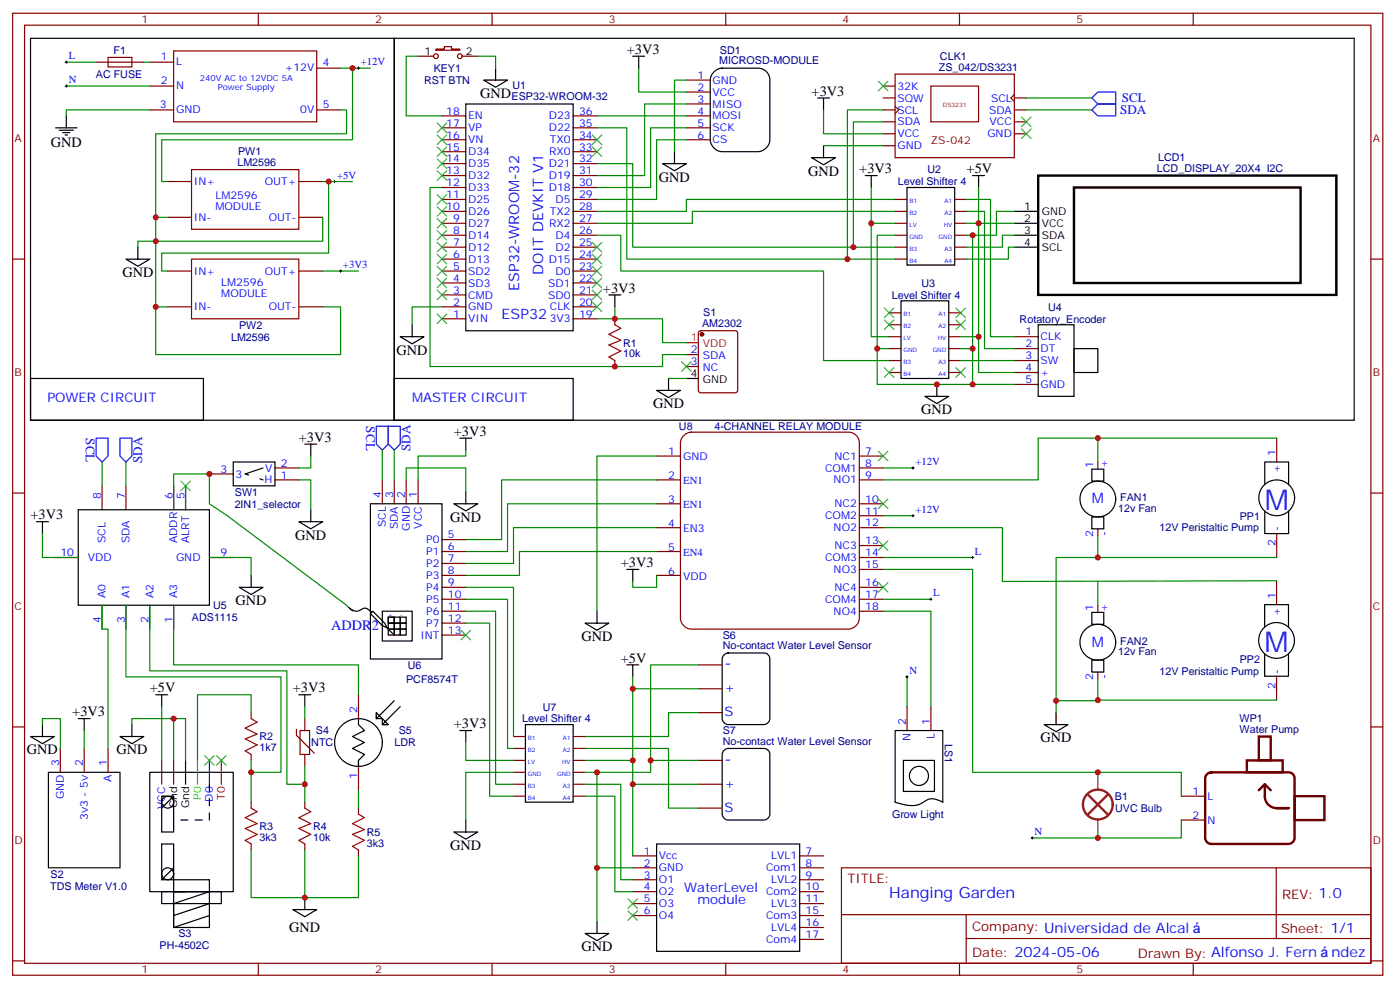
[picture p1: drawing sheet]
<svg xmlns="http://www.w3.org/2000/svg" width="414mm" height="292mm" viewBox="0 0 414 292" stroke-linecap="round" stroke-linejoin="round" font-family="sans-serif">
<g fill="none" stroke="#870000" stroke-width=".35">
<path d="M3.7 3.9h405.4v284.4h-405.4zM7.3 7.4h398.3v277.3h-398.3zM76.4 3.9v3.5M145.6 3.9v3.5M214.7 3.9v3.5M283.8 3.9v3.5M353 3.9v3.5M130.7 37.8h7.1M130.7 34.3h7.1M169.5 37.8h7.1M169.5 34.3h7.1M203.1 37.8h7"/>
<path d="M203.1 34.3h7M203.1 23.7h7M203.1 27.2h7M203.1 30.7h7M261.3 29h3.5M261.3 32.5h3.5M261.3 36h3.5M261.3 39.5h3.5M261.3 25.4h3.5M264.8 21.9h35.3v24.7h-35.3zM264.8 31.4l1.1 1.1-1.1 1M275.4 25.4h14.1v10.6h-14.1z"/>
<path d="M300.1 27.9l-1.1 1.1 1.1 1M300.1 29h3.5M300.1 32.5h3.5M300.1 36h3.5M300.1 39.5h3.5M49.6 53.7h7.1M56.7 50.1h31.7v17.7h-31.7zM88.4 53.7h7.1M130.7 58.9h7.1M130.7 55.4h7.1M130.7 51.9h7.1M130.7 48.4h7.1"/>
<path d="M130.7 44.8h7.1M130.7 41.3h7.1M169.5 58.9h7.1M169.5 55.4h7.1M169.5 51.9h7.1M169.5 48.4h7.1M169.5 44.8h7.1M169.5 41.3h7.1M203.1 41.3h7M261.3 43.1h3.5M264.8 58.9h3.5M282.4 58.9h3.6"/>
<path d="M3.7 76.6h3.6M49.6 64.2h7.1M56.7 76.6h31.7v17.6h-31.7zM88.4 64.2h7.1M130.7 76.6h7.1M130.7 73.1h7.1M130.7 69.5h7.1M130.7 66h7.1M130.7 62.5h7.1M169.5 76.6h7.1M169.5 73.1h7.1M169.5 69.5h7.1"/>
<path d="M169.5 66h7.1M169.5 62.5h7.1M264.8 76.6h3.5M264.8 73.1h3.5M264.8 69.5h3.5M264.8 66h3.5M264.8 62.5h3.5M282.4 76.6h3.6M282.4 73.1h3.6M282.4 69.5h3.6M282.4 66h3.6M282.4 62.5h3.6"/>
<path d="M405.6 76.6h3.5M49.6 90.7h7.1M49.6 80.1h7.1M88.4 90.7h7.1M88.4 80.1h7.1M130.7 94.2h7.1M130.7 90.7h7.1M130.7 87.2h7.1M130.7 83.6h7.1M130.7 80.1h7.1M169.5 94.2h7.1M169.5 90.7h7.1"/>
<path d="M169.5 87.2h7.1M169.5 83.6h7.1M169.5 80.1h7.1M206.8 98l.5-.2h10.2l.7 .4v17.2l-.4 .6-10.5 .1-.7-.5v-17.1zM263 99.5h3.6M263 92.5h3.6M263 96h3.6M280.7 99.5h3.5M280.7 92.5h3.5M280.7 96h3.5M300.1 99.5h7M203.1 104.8h3.5"/>
<path d="M203.1 108.3h3.5M263 106.6h3.6M263 103h3.6M263 110.1h3.6M280.7 106.6h3.5M280.7 103h3.5M280.7 110.1h3.5M300.1 106.6h7M300.1 103h7M300.1 110.1h7M300.1 113.6h7M3.7 145.7h3.6"/>
<path d="M30.2 143.6v7.1M37.3 143.6v7.1M51.4 143.6v7.1M54.9 143.6v7.1M405.6 145.7h3.5M16.1 164.8h7M30.2 178.9v7M37.3 178.9v7M44.3 178.9v7M51.4 178.9v7M61.9 164.8h7.1M3.7 214.9h3.6"/>
<path d="M405.6 214.9h3.5M248.9 256.5h156.7v28.2h-156.7zM377.5 256.5l.1 20.9M249 270.4h156.4M285.8 277.4h119.6M285.8 270.4v14.1M3.7 284h3.6M76.4 284.7v3.6M145.6 284.7v3.6M214.7 284.7v3.6M283.8 284.7v3.6M353 284.7v3.6"/>
<path d="M405.6 284h3.5"/>
</g>
<g fill="none" stroke="#000" stroke-width=".35">
<path d="M9 11.3h107.6v112.9h-107.6zM116.6 11.3h284v112.9h-284zM187.2 16.6h3.5M188.9 16.6v3.5M137.8 30.7h31.7v67.1h-31.7zM211.3 21.2a3.6 3.6 0 0 1 2.3-1.1h10.6a3.5 3.5 0 0 1 3.6 3.6v17.6a3.8 3.8 0 0 1-3.6 3.5h-10.6a3.8 3.8 0 0 1-3.5-3.5v-17.6a3.5 3.5 0 0 1 1.2-2.5zM196 48.4h7.1l-3.6 2.1zM199.5 44.8v3.6M268.3 55.4h14.1v23h-14.1zM300.1 62.5h7M300.1 66h7M300.1 69.5h7"/>
<path d="M300.1 73.1h7M266.6 88.9h14.1v23h-14.1zM307.1 96h10.6v21.2h-10.6zM116.6 111.9h52.9v12.3h-52.9zM203.1 111.9h3.5M317.7 103h7.1v7.1h-7.1zM23.1 150.7h38.8v28.2h-38.8z"/>
</g>
<circle cx="207.6" cy="98.8" r=".53" fill="#870000" stroke="#870000" stroke-width=".35"/>
<path d="M203.1 101.3h3.5" fill="none" stroke="#f00" stroke-width=".35"/>
<path d="M307.1 51.9h88.2v35.3h-88.2zM317.7 55.4h67v28.2h-67z" fill="none" stroke="#000" stroke-width=".71"/>
<path d="M176.6 34.3h26.5M188.9 20.1v7.1h14.2M203.1 30.7h-12.4v21.2h-14.1M203.1 37.8h-10.6v17.6h-15.9M203.1 23.7h-3.6v21.1M203.1 41.3h-8.9v17.6h-17.6" fill="none" stroke="#008700" stroke-width=".35"/>
<g fill="none" stroke="#8c2424" stroke-width=".71">
<path d="M321.9 235l5.7 5.6M327.6 235l-5.7 5.6"/>
<circle cx="324.8" cy="237.8" r="4.4"/>
</g>
<path d="M324.8 230v3.6M324.8 242v3.6" fill="none" stroke="#8c2424" stroke-width=".35"/>
<path d="M202.1 128.9a3.4 3.4 0 0 1 2.4-1.2h46.5a3.2 3.2 0 0 1 3.2 3.2v51.9a3.4 3.4 0 0 1-3.2 3.1h-46.5a3.4 3.4 0 0 1-3.2-3.1v-51.9l.1-.7z" fill="#fff" stroke="#870000" stroke-width=".35"/>
<g fill="none" stroke="#870000" stroke-width=".35">
<path d="M28.4 18.4h14.1M44.3 18.4h7.1M51.4 15.1h42.3v20.9h-42.3zM123.7 16.6h4.6M129 14.5h2.4v-.7h2.2v.7h2.4v.4h-7zM136.7 16.6h4.6M44.3 25.4h7.1M44.3 32.5h7.1M93.7 32.5h7.1M93.7 20.1h7.1M181.9 94.2v1.8M181.9 106.6v1.7"/>
<path d="M81.4 138.3h7M194.2 134.8h7.1M254.2 134.8h7.1M254.2 138.3h7.1M324.8 136.6v2.1M377.7 129.5v7.1M61.9 140.1h7.1M81.4 141.9h7M113.1 141.9v7M116.6 141.9v7M120.2 141.9v7M123.7 141.9v7"/>
<path d="M130.7 159.5h7.1M194.2 156h7.1M194.2 148.9h7.1M194.2 141.9h7.1M254.2 156h7.1M254.2 148.9h7.1M254.2 141.9h7.1M254.2 152.4h7.1M324.8 156.3v2.1M377.7 157.7v7.1M130.7 173.6h7.1M130.7 177.1h7.1"/>
<path d="M130.7 163h7.1M130.7 170.1h7.1M130.7 166.5h7.1M194.2 163h7.1M194.2 170.1h7.1M254.2 161.3h7.1M254.2 164.8h7.1M254.2 168.3h7.1M254.2 173.6h7.1M254.2 177.1h7.1M324.8 178.9v2.1M377.6 171.7v7"/>
<path d="M130.7 180.7h7.1M130.7 184.2h7.1M130.7 187.7h7.1M206.6 196.5h7M254.2 180.7h7.1M324.8 198.6v2.2M377.6 199.9v7M74.3 210.6v1.8M87.7 215.6v1.7l5.3 5.3M88.8 215.9h2.8v7.1h-2.8zM90.2 212.4v3.5M106 205.4v7"/>
<path d="M151.9 217.7h3.5M169.5 217.7h3.6M206.6 203.6h7M206.6 210.6h7M268.3 208.9v7M275.4 208.9v7M17.9 221.2v7.1M24.9 221.2v7.1M32 221.2v7.1M47.8 224.8v7M51.4 224.8v7M74.3 223v1.8"/>
<path d="M74.3 237.1v1.8M90.2 223v3.5M90.2 237.1v1.8M106 226.5v7.1M106 238.9v1.7M151.9 235.3h3.5M151.9 224.8h3.5M151.9 231.8h3.5M151.9 221.2h3.5M151.9 228.3h3.5M169.5 235.3h3.6M169.5 224.8h3.6"/>
<path d="M169.5 231.8h3.6M169.5 221.2h3.6M169.5 228.3h3.6M206.6 224.8h7M206.6 231.8h7M206.6 238.9h7M349.5 235.3h7M74.3 249.4v1.8M90.2 249.4v1.8M106 251.2v1.8M187.2 256.5h7M187.2 253h7"/>
<path d="M236.6 256.5h7M236.6 253h7M349.5 242.4h7M187.2 270.6h7M187.2 267.1h7M187.2 263.6h7M187.2 260h7M236.6 277.7h7M236.6 274.1h7M236.6 270.6h7M236.6 267.1h7M236.6 263.6h7"/>
<path d="M236.6 260h7"/>
<circle cx="129" cy="16.6" r=".71"/>
<circle cx="136" cy="16.6" r=".71"/>
</g>
<g fill="none" stroke="#000" stroke-width=".35">
<path d="M16.4 37.8h6.4M17.5 38.5h4.2M18.6 39.2h2.1M19.3 39.9h.7M19.6 34.3v3.5M143.1 23.7h7l-3.5 2.1zM146.6 20.1v3.6M241.9 29h3.5M243.6 29v3.5M240.1 46.6h7.1l-3.6 2.1zM243.6 43.1v3.5M256 51.9h3.5"/>
<path d="M257.7 51.9v3.5M287.7 51.9h3.6M289.5 51.9v3.5M37.3 76.6h7l-3.5 2.1zM40.8 73.1v3.5M118.4 99.5h7l-3.5 2.1zM121.9 96v3.5M180.1 87.2h3.6M181.9 87.2v3.5M9 111.9h51.2v12.3h-51.2zM194.2 115.4h7.1l-3.5 2.1zM197.8 111.9v3.5"/>
<path d="M273.6 117.2h7.1l-3.6 2.1zM277.1 113.6v3.6M69 136.6h12.4v7h-12.4zM77.8 138.3l-5.3 1.8M90.2 131.3h3.5M91.9 131.3v3.5M136 129.5h3.6M137.8 129.5v3.5M323 138.7h3.5v3.5h-3.5zM10.8 154.2h3.5M12.6 154.2v3.5M88.4 154.2h7.1l-3.6 2.1z"/>
<path d="M91.9 150.7v3.5M109.6 148.9h21.1v45.9h-21.1zM134.3 148.9h7l-3.5 2.1zM137.8 145.4v3.5M323 152.8h3.5v3.5h-3.5zM374.2 143.3v-6.7h7v6.7M374.2 151v6.7h7v-6.7M70.8 173.6h7l-3.5 2.1zM74.3 170.1v3.5M103.2 179.6a3.1 3.1 0 0 0 4.4 .2 2.4 2.4 0 0 1 2.3 1.2M185.4 168.3h3.5M187.2 168.3v3.5"/>
<path d="M113.1 180.7h8.8v8.8h-8.8zM114.5 185.6l-1.4-.7-3.5-3.5 .7-.7 3.5 3.5 .7 1.4 2.1 2.1M114.9 182.4h1.7v1.8h-1.7zM114.9 184.2h1.7v1.7h-1.7zM114.9 185.9h1.7v1.8h-1.7zM116.6 182.4h1.8v1.8h-1.8zM116.6 184.2h1.8v1.7h-1.8zM116.6 185.9h1.8v1.8h-1.8zM118.4 182.4h1.8v1.8h-1.8zM118.4 184.2h1.8v1.7h-1.8zM118.4 185.9h1.8v1.8h-1.8zM173.1 184.2h7l-3.5 2.1z"/>
<path d="M176.6 180.7v3.5M185.4 196.5h3.5M187.2 196.5v3.6M214.2 193.5l1.2-.5h10.6a1.76 1.76 0 0 1 1.8 1.8v17.6a1.89 1.89 0 0 1-1.8 1.8h-10.6a1.89 1.89 0 0 1-1.8-1.8v-17.6zM323 181h3.5v3.5h-3.5zM323 195.1h3.5v3.5h-3.5zM374.1 185.4v-6.7h7.1v6.7M374.1 193.2v6.7h7.1v-6.7M9 217.7h7.1l-3.5 2.1zM12.6 214.2v3.5M23.1 212.4h3.6M24.9 212.4v3.5"/>
<path d="M35.5 217.7h7l-3.5 2.1zM39 214.2v3.5M46.1 205.4h3.5M47.8 205.4v3.5M88.4 205.4h3.5M90.2 205.4v3.5M106 212.4v1.8l1.8 1.7-3.5 1.8 3.5 1.8-3.5 1.7 3.5 1.8-1.8 1.8v1.7v-1.7M116.6 207.1l-5.3 5.3h1.8l-1.8-1.8v1.8v-1.8M118.4 208.9l-5.3 5.3h1.8l-1.8-1.8v1.8h1.8M136 215.9h3.6M137.8 215.9v3.6M155.4 214.2h14.1v22.9h-14.1z"/>
<path d="M264.8 215.9h14.1v21.2a4.5 4.5 0 0 0-5.2-.3 6.9 6.9 0 0 1-7.1 .8l-1.8-.5zM308.9 214.2h7l-3.5 2.1zM312.4 210.6v3.6M14.3 228.3h21.2v28.2h-21.2zM47.8 235.3h3.6v10.6h-3.6zM51.4 235.3l-3.6 3.6M54.9 224.8v7M214.2 221.7l1.2-.5h10.6a1.76 1.76 0 0 1 1.8 1.8v17.6a1.89 1.89 0 0 1-1.8 1.8h-10.6a1.89 1.89 0 0 1-1.8-1.8v-17.6zM267.3 224.8h9.1v9.1h-9.1zM47.8 249.4h3.6v10.6h-3.6zM51.4 256.5l-3.6 3.5M134.3 245.9h7l-3.5 2.1z"/>
<path d="M137.8 242.4v3.5M194.2 249.4h42.4v31.8h-42.4zM47.8 263.6h17.7v3.5h-17.7zM51.4 263.6h10.5v10.5h-10.5zM51.4 260h10.5v3.6h-10.5zM51.4 270.6v3.5l10.5-3.5M54.9 263.6h-10.6v-35.3h24.7v35.3h-7.1l-10.5 3.5v3.5l10.5-3.5M86.6 268.9h7.1l-3.5 2.1zM90.2 265.3v3.6M173.1 275.9h7l-3.5 2.1zM176.6 272.4v3.5"/>
<circle cx="324.8" cy="147.5" r="5.3"/>
<circle cx="377.7" cy="147.1" r="5.3"/>
<circle cx="324.8" cy="189.8" r="5.3"/>
<circle cx="377.6" cy="189.3" r="5.3"/>
<circle cx="106" cy="219.5" r="7.1"/>
<circle cx="49.6" cy="237.1" r="1.76"/>
<circle cx="271.9" cy="229.3" r="2.82"/>
<circle cx="49.6" cy="258.3" r="1.76"/>
</g>
<path d="M58.4 224.8v7" fill="none" stroke="#3f0" stroke-width=".35"/>
<path d="M61.9 224.8v7" fill="none" stroke="#039" stroke-width=".35"/>
<path d="M65.5 224.8v7" fill="none" stroke="#630" stroke-width=".35"/>
<path d="M61.9 231.8v10.6h-10.5" fill="none" stroke="#000" stroke-width=".35" stroke-dasharray="2.1 2.1"/>
<path d="M32 17h7v2.8h-7zM181.9 96l1.8 1-3.6 1.8 3.6 1.8-3.6 1.4 3.6 1.8-3.6 1.7 1.8 1.1M74.3 212.4l1.8 1.1-3.6 1.7 3.6 1.8-3.6 1.4 3.6 1.8-3.6 1.7 1.8 1.1M74.3 238.9l1.8 1-3.6 1.8 3.6 1.8-3.6 1.4 3.6 1.7-3.6 1.8 1.8 1M90.2 238.9l1.7 1-3.5 1.8 3.5 1.8-3.5 1.4 3.5 1.7-3.5 1.8 1.8 1M106 240.6l1.8 1.1-3.5 1.8 3.5 1.7-3.5 1.4 3.5 1.8-3.5 1.8 1.7 1" fill="none" stroke="#a10000" stroke-width=".35"/>
<g fill="none" stroke="#3c3" stroke-width=".35">
<path d="M129.3 39.9l2.9 2.8M129.3 36.4l2.9 2.8M132.2 39.9l-2.9 2.8M132.2 36.4l-2.9 2.8M175.2 39.9l2.8 2.8M178 39.9l-2.8 2.8M259.9 24l2.8 2.8M262.7 24l-2.8 2.8M302.2 34.6l2.8 2.8M302.2 38.1l2.8 2.9M305 34.6l-2.8 2.8M305 38.1l-2.8 2.9"/>
<path d="M129.3 57.5l2.9 2.9M129.3 50.5l2.9 2.8M129.3 47l2.9 2.8M129.3 43.4l2.9 2.8M132.2 57.5l-2.9 2.9M132.2 50.5l-2.9 2.8M132.2 47l-2.9 2.8M132.2 43.4l-2.9 2.8M175.2 43.4l2.8 2.8M178 43.4l-2.8 2.8M129.3 78.7l2.9 2.8M129.3 75.2l2.9 2.8"/>
<path d="M129.3 71.6l2.9 2.9M129.3 68.1l2.9 2.8M129.3 64.6l2.9 2.8M129.3 61.1l2.9 2.8M132.2 78.7l-2.9 2.8M132.2 75.2l-2.9 2.8M132.2 71.6l-2.9 2.9M132.2 68.1l-2.9 2.8M132.2 64.6l-2.9 2.8M132.2 61.1l-2.9 2.8M175.2 75.2l2.8 2.8M175.2 71.6l2.8 2.9"/>
<path d="M175.2 78.7l2.8 2.8M178 75.2l-2.8 2.8M178 71.6l-2.8 2.9M178 78.7l-2.8 2.8M129.3 82.2l2.9 2.9M129.3 85.8l2.9 2.8M129.3 92.8l2.9 2.8M132.2 85.8l-2.9 2.8M132.2 82.2l-2.9 2.9M132.2 92.8l-2.9 2.8M175.2 89.3l2.8 2.8M175.2 85.8l2.8 2.8"/>
<path d="M175.2 82.2l2.8 2.9M178 89.3l-2.8 2.8M178 85.8l-2.8 2.8M178 82.2l-2.8 2.9M261.6 91.1l2.8 2.8M261.6 94.6l2.8 2.8M264.4 91.1l-2.8 2.8M264.4 94.6l-2.8 2.8M282.8 91.1l2.8 2.8M282.8 94.6l2.8 2.8M285.6 91.1l-2.8 2.8M285.6 94.6l-2.8 2.8"/>
<path d="M201.6 106.9l2.9 2.8M204.5 106.9l-2.9 2.8M261.6 108.7l2.8 2.8M264.4 108.7l-2.8 2.8M282.8 108.7l2.8 2.8M285.6 108.7l-2.8 2.8M259.9 133.4l2.8 2.8M262.7 133.4l-2.8 2.8M53.5 142.2l2.8 2.8M56.3 142.2l-2.8 2.8M259.9 159.8l2.8 2.9M259.9 147.5l2.8 2.8"/>
<path d="M262.7 159.8l-2.8 2.9M262.7 147.5l-2.8 2.8M259.9 172.2l2.8 2.8M262.7 172.2l-2.8 2.8M136.4 186.3l2.8 2.8M139.2 186.3l-2.8 2.8M60.5 223.3l2.9 2.9M63.4 223.3l-2.9 2.9M64.1 223.3l2.8 2.9M66.9 223.3l-2.8 2.9M185.8 265.7l2.8 2.8M185.8 269.2l2.8 2.8"/>
<path d="M188.6 265.7l-2.8 2.8M188.6 269.2l-2.8 2.8"/>
</g>
<path d="M372.4 217.7h3.5v7.1h-3.5zM357.1 228.8l1.2-.5h22.9a1.76 1.76 0 0 1 1.8 1.7v17.7a1.89 1.89 0 0 1-1.8 1.7h-22.9a1.89 1.89 0 0 1-1.8-1.7v-17.7zM368.9 224.8h10.5v3.5h-10.5zM374.2 231.8l-1.8 1.8M375.9 233.6l-1.7-1.8v3.5a3.5 3.5 0 0 0 3.5 3.6M377.7 238.9h3.5h-3.5M383 235.3h8.8v7.1h-8.8z" fill="none" stroke="#600" stroke-width=".71"/>
<g fill="none" stroke="#008700" stroke-width=".35">
<path d="M19.6 18.4h8.8M42.5 18.4h1.8M123.7 16.6h-3.5v17.7h10.5M141.3 16.6h5.3v3.5M19.6 25.4h24.7M44.3 32.5h-24.7v1.8M100.8 32.5h1.7v7h-56.4v24.7h3.5M100.8 20.1h3.5v21.2h-56.5v12.4h1.8M104.3 20.1h5.3M176.6 37.8h8.8v38.8h65.3M243.6 32.5v7h17.7M261.3 32.5h-10.6v44.1h14.1"/>
<path d="M261.3 36h-8.9v37.1h12.4M303.6 29h19.4M303.6 32.5h19.4M95.5 53.7h1.7v21.1h-49.4v5.3h1.8M97.2 53.7h7.1M130.7 55.4h-3.5v52.9h68.8v-3.5h7.1M176.6 48.4h10.6v24.7h65.2M243.6 43.1h17.7M257.7 55.4v10.6M264.8 58.9h-61.7v3.6h-26.5M286 58.9h7v40.6h7.1M289.5 55.4v10.6h10.6"/>
<path d="M46.1 64.2v26.5h3.5M95.5 64.2v7.1h-54.7v1.8M176.6 69.5h7.1v10.6h59.9v26.5h19.4M264.8 62.5h-60v3.5h-28.2M264.8 69.5h-5.3v33.5h3.5M264.8 66h-7.1v33.5h5.3M286 62.5h5.3v40.5h8.8M286 69.5h1.7v33.5M286 66h3.5v33.5M300.1 73.1h-1.8v3.5h-12.3M300.1 69.5h-3.6v3.6h-10.5M300.1 62.5h-5.3v7h-7.1"/>
<path d="M46.1 90.7v14.1h54.7v-14.1h-5.3M95.5 80.1h10.5M130.7 90.7h-8.8v5.3M181.9 90.7v3.5h-5.3M181.9 94.2h14.1v7.1h7.1M284.2 99.5h5.3v10.6h10.6M197.8 111.9h5.3M259.5 103v10.6h28.2M284.2 103h3.5v10.6h12.4M284.2 106.6h15.9M30.2 136.6v7M37.3 136.6v7"/>
<path d="M91.9 134.8v3.5h-3.5M113.1 133v8.9M116.6 133v8.9M137.8 133v1.8h-14.1v7.1M194.2 134.8h-17.6v45.9M261.3 138.3h8.8M324.8 129.5v7.1M377.7 129.5h-70.6v12.4h-45.8M12.6 157.7v7.1h10.5M51.4 150.7v-10.6h10.5v8.8l5.3 3.5 35.3 26.5 1.8 1.8M54.9 143.6v7.1M88.4 141.9h3.5v8.8"/>
<path d="M120.2 141.9v-3.6h17.6v7.1M194.2 141.9h-45.8v17.6h-10.6M194.2 148.9h-44.1v14.1h-12.3M194.2 156h-42.3v10.5h-14.1M261.3 156h35.2v15.9l81.1-.2M261.3 152.4h8.8M324.8 158.4v6.4h52.9M30.2 178.9v7h1.8v35.3M37.3 178.9v21.2h45.8v28.2h-8.8M44.3 178.9v19.4h40.6v33.5h5.3M51.4 178.9v17.6h54.6v8.9M61.9 164.8h12.4v5.3"/>
<path d="M137.8 173.6h14.1v44.1M137.8 177.1h12.3v44.1h1.8M194.2 163h-40.5v7.1h-15.9M194.2 170.1v3.5h-7v-1.8M261.3 168.3h26.4v60h37.1M261.3 177.1h14.1M261.3 164.8h26.4M324.8 164.8h-12.4v42.3h12.4v-6.3M324.8 171.8v7.1M137.8 180.7h8.8v51.1h5.3M137.8 184.2h7.1v51.1h7M206.6 196.5h-14.1v28.3"/>
<path d="M261.3 180.7h14.1v28.2M12.6 214.2v-1.8h5.3v8.8M24.9 215.9v5.3M39 214.2v-1.8h12.4v12.4M47.8 208.9v15.9M51.4 212.4h3.5v12.4M74.3 210.6v-5.2h-15.9v19.4M90.2 208.9v3.5M137.8 219.5v5.3h14.1M187.2 200.1v3.5M206.6 210.6h-8.8v7.1h-24.7M206.6 203.6h-19.4v21.2"/>
<path d="M268.3 200.1v8.8M312.4 207.1v3.5M324.8 206.9h52.8M74.3 224.8v12.3M90.2 226.5v10.6M106 233.6v5.3M151.9 228.3h-14.1v14.1M173.1 221.2h24.7v17.7h8.8M173.1 231.8h10.6v28.2h3.5M173.1 235.3h8.8v28.3h5.3M173.1 228.3h3.5v28.2M173.1 224.8h14.1v28.2"/>
<path d="M187.2 231.8h19.4M206.6 224.8h-14.1v3.5h-15.9M324.8 230v-1.7h24.7v7M74.3 251.2v14.1h15.9M90.2 251.2v14.1M106 253v12.3h-15.8M187.2 256.5h-10.6v15.9M305.4 247.7h19.4M349.5 242.4v5.3h-24.7v-2.1"/>
</g>
<path d="M72.5 140.1l5.3 1.8" fill="none" stroke="#000" stroke-width=".35" stroke-dasharray="1.1 3.5"/>
<path d="M324.8 27.2h5.3v3.5h-5.3l-1.8-1.7zM324.8 30.7h5.3v3.6h-5.3l-1.8-1.8zM28.4 129.5h3.6v5.3l-1.8 1.8-1.8-1.8zM35.5 129.5h3.5v5.3l-1.7 1.8-1.8-1.8zM111.3 126h3.6v5.3l-1.8 1.7-1.8-1.7zM114.9 126h3.5v5.3l-1.8 1.7-1.7-1.7z" fill="none" stroke="#00f" stroke-width=".35"/>
<g fill="none" stroke="#000" stroke-width=".3">
<path d="M19.3 18.4h.7M19.6 18v.7M106 19.8v.7M19.3 25.4h.7M19.6 25.1v.7M105.7 20.1h.7M98.6 53.7h.7M99 53.3v.7M100.8 79.8v.7M100.4 80.1h.7M269.7 138.3h.7M270.1 138v.7"/>
<path d="M269.7 152.4h.7M270.1 152.1v.7M275 177.1h.7M275.4 176.8v.7M287.4 164.8h.7M287.7 164.4v.7M268.3 199.7v.7M268 200.1h.7M305 247.7h.7M305.4 247.3v.7"/>
</g>
<g fill="#c00">
<circle cx="51.4" cy="212.4" r=".88"/>
<circle cx="61.9" cy="140.1" r=".88"/>
<circle cx="46.1" cy="71.3" r=".88"/>
<circle cx="97.2" cy="53.7" r=".88"/>
<circle cx="46.1" cy="64.2" r=".88"/>
<circle cx="104.3" cy="20.1" r=".88"/>
<circle cx="46.1" cy="90.7" r=".88"/>
<circle cx="324.8" cy="247.7" r=".88"/>
<circle cx="324.8" cy="228.3" r=".88"/>
<circle cx="324.8" cy="129.5" r=".88"/>
<circle cx="324.8" cy="164.8" r=".88"/>
<circle cx="324.8" cy="206.9" r=".88"/>
<circle cx="312.4" cy="207.1" r=".88"/>
<circle cx="74.3" cy="228.3" r=".88"/>
<circle cx="90.2" cy="265.3" r=".88"/>
<circle cx="176.6" cy="228.3" r=".88"/>
<circle cx="192.5" cy="224.8" r=".88"/>
<circle cx="187.2" cy="231.8" r=".88"/>
<circle cx="187.2" cy="224.8" r=".88"/>
<circle cx="187.2" cy="203.6" r=".88"/>
<circle cx="176.6" cy="256.5" r=".88"/>
<circle cx="90.2" cy="231.8" r=".88"/>
<circle cx="250.7" cy="76.6" r=".88"/>
<circle cx="252.4" cy="73.1" r=".88"/>
<circle cx="287.7" cy="103" r=".88"/>
<circle cx="289.5" cy="99.5" r=".88"/>
<circle cx="289.5" cy="66" r=".88"/>
<circle cx="287.7" cy="69.5" r=".88"/>
<circle cx="257.7" cy="66" r=".88"/>
<circle cx="287.7" cy="113.6" r=".88"/>
<circle cx="259.5" cy="103" r=".88"/>
<circle cx="277.1" cy="113.6" r=".88"/>
<circle cx="181.9" cy="94.2" r=".88"/>
<circle cx="181.9" cy="108.3" r=".88"/>
</g>
<g font-size="8.5" fill="#00f">
<text x="374.2" y="150.7">M</text>
<text x="374.1" y="192.8">M</text>
</g>
<g font-size="4.6" fill="#00f">
<text x="214.3" y="197.6">-</text>
<text x="214.3" y="225.8">-</text>
<text x="263" y="265.3">Hanging Garden</text>
</g>
<g font-size="4.2">
<text x="185.4" y="15.9">+3V3</text>
<text x="142" y="29">GND</text>
<text x="240.1" y="28.3">+3V3</text>
<text x="15" y="43.4">GND</text>
<text x="194.9" y="53.7">GND</text>
<text x="239" y="51.9">GND</text>
<text x="254.2" y="51.2">+3V3</text>
<text x="286" y="51.2">+5V</text>
<text x="36.2" y="81.9">GND</text>
<text x="178.4" y="86.5">+3V3</text>
<text x="117.3" y="104.8">GND</text>
<text x="193.2" y="120.7">GND</text>
<text x="272.6" y="122.4">GND</text>
<text x="88.4" y="130.6">+3V3</text>
<text x="134.3" y="128.8">+3V3</text>
<text x="9" y="153.5">+3V3</text>
<text x="133.2" y="154.2">GND</text>
<text x="87.3" y="159.5">GND</text>
<text x="183.7" y="167.6">+3V3</text>
<text x="69.7" y="178.9">GND</text>
<text x="172" y="189.5">GND</text>
<text x="183.7" y="195.8">+5V</text>
<text x="44.3" y="204.6">+5V</text>
<text x="86.6" y="204.6">+3V3</text>
<text x="21.4" y="211.7">+3V3</text>
<text x="134.3" y="215.2">+3V3</text>
<text x="307.8" y="219.5">GND</text>
<text x="8" y="223">GND</text>
<text x="34.4" y="223">GND</text>
<text x="133.2" y="251.2">GND</text>
<text x="85.6" y="275.5">GND</text>
<text x="172" y="281.2">GND</text>
</g>
<g font-size="4.2" fill="#00f">
<text x="160.7" y="81.1" transform="rotate(-90 160.7 81.1)">DOIT DEVKIT V1</text>
<text x="153.6" y="86" transform="rotate(-90 153.6 86)">ESP32-WROOM-32</text>
<text x="148.4" y="94.2">ESP32</text>
<text x="323" y="148.6">M</text>
<text x="98" y="186.3">ADDR2</text>
<text x="323" y="191.2">M</text>
<text x="393.9" y="283">ndez</text>
</g>
<g font-size="3.9" fill="#00f">
<text x="331.4" y="33.7">SDA</text>
<text x="331.9" y="30.2">SCL</text>
<text x="14" y="118.9">POWER CIRCUIT</text>
<text x="121.9" y="118.9">MASTER CIRCUIT</text>
<text x="25.4" y="129.6" transform="rotate(90 25.4 129.6)">SCL</text>
<text x="108.3" y="126.1" transform="rotate(90 108.3 126.1)">SCL</text>
<text x="42.1" y="136.8" transform="rotate(-90 42.1 136.8)">SDA</text>
<text x="121.4" y="133.3" transform="rotate(-90 121.4 133.3)">SDA</text>
<text x="214.3" y="204.6">+</text>
<text x="214.3" y="211.7">S</text>
<text x="214.3" y="232.9">+</text>
<text x="214.3" y="239.9">S</text>
<text x="202.4" y="263.6">WaterLevel</text>
<text x="206.3" y="267.1">module</text>
</g>
<g font-size="3.9" fill="#800">
<text x="250.7" y="261.1">TITLE:</text>
<text x="379.3" y="265.8">REV: 1.0</text>
<text x="287.6" y="275.3">Company: Universidad de Alcal</text>
<text x="379" y="275.9">Sheet: 1/1</text>
<text x="287.6" y="283">Date: 2024-05-06</text>
<text x="336.6" y="283.1">Drawn By: Alfonso J. Fern</text>
</g>
<g font-size="3.2" fill="#800">
<text x="41.8" y="6.9">1</text>
<text x="111" y="6.9">2</text>
<text x="180.1" y="6.9">3</text>
<text x="249.3" y="6.9">4</text>
<text x="318.4" y="6.9">5</text>
<text x="4.3" y="42">A</text>
<text x="275.4" y="42.6">ZS-042</text>
<text x="406.1" y="42">A</text>
<text x="4.3" y="111.2">B</text>
<text x="406.1" y="111.2">B</text>
<text x="4.3" y="180.3">C</text>
<text x="406.1" y="180.3">C</text>
<text x="4.3" y="249.4">D</text>
<text x="406.1" y="249.4">D</text>
<text x="41.8" y="287.7">1</text>
<text x="111" y="287.7">2</text>
<text x="180.1" y="287.7">3</text>
<text x="249.3" y="287.7">4</text>
<text x="318.4" y="287.7">5</text>
</g>
<g font-size="3.2" fill="#00f">
<text x="20.3" y="17.5">L</text>
<text x="47.6" y="17.9">1</text>
<text x="52.1" y="19.3">L</text>
<text x="84.2" y="21.1">+12V</text>
<text x="95.5" y="19.6">4</text>
<text x="106.8" y="19.3">+12V</text>
<text x="206.3" y="23.3">1</text>
<text x="20.3" y="24.6">N</text>
<text x="47.6" y="24.9">2</text>
<text x="52.1" y="26.3">N</text>
<text x="206.3" y="26.8">2</text>
<text x="210.8" y="24.7">GND</text>
<text x="210.8" y="28.3">VCC</text>
<text x="265.5" y="26.5">32K</text>
<text x="47.3" y="32">3</text>
<text x="52.1" y="33.4">GND</text>
<text x="88.8" y="33.4">0V</text>
<text x="95.5" y="32">5</text>
<text x="132" y="33.9">18</text>
<text x="138.5" y="35.3">EN</text>
<text x="162.4" y="35.3">D23</text>
<text x="171.3" y="33.9">36</text>
<text x="206.3" y="30.4">3</text>
<text x="206.3" y="33.9">4</text>
<text x="210.8" y="31.8">MISO</text>
<text x="210.8" y="35.3">MOSI</text>
<text x="265.5" y="30">SQW</text>
<text x="265.5" y="33.5">SCL</text>
<text x="292.6" y="33.5">SDA</text>
<text x="293.2" y="30">SCL</text>
<text x="132" y="41">16</text>
<text x="132" y="37.4">17</text>
<text x="138.5" y="38.8">VP</text>
<text x="162.4" y="38.8">D22</text>
<text x="171.3" y="41">34</text>
<text x="171.3" y="37.4">35</text>
<text x="206.3" y="37.4">5</text>
<text x="206.3" y="41">6</text>
<text x="210.8" y="38.8">SCK</text>
<text x="265.5" y="40.6">VCC</text>
<text x="265.5" y="37.1">SDA</text>
<text x="292.1" y="40.6">GND</text>
<text x="292.8" y="37.1">VCC</text>
<text x="132" y="44.5">15</text>
<text x="138.5" y="45.9">D34</text>
<text x="138.5" y="42.4">VN</text>
<text x="162.4" y="45.9">RX0</text>
<text x="162.7" y="42.4">TX0</text>
<text x="171.3" y="44.5">33</text>
<text x="210.8" y="42.4">CS</text>
<text x="265.5" y="44.1">GND</text>
<text x="99.7" y="52.8">+5V</text>
<text x="132" y="51.5">13</text>
<text x="132" y="48">14</text>
<text x="138.5" y="53">D32</text>
<text x="138.5" y="49.4">D35</text>
<text x="162.4" y="53">D19</text>
<text x="162.4" y="49.4">D21</text>
<text x="171.3" y="51.5">31</text>
<text x="171.3" y="48">32</text>
<text x="57.4" y="54.7">IN+</text>
<text x="63.7" y="58.9">LM2596</text>
<text x="78.3" y="54.7">OUT+</text>
<text x="132" y="58.6">11</text>
<text x="132" y="55.1">12</text>
<text x="138.5" y="56.5">D33</text>
<text x="162.4" y="56.5">D18</text>
<text x="171.3" y="58.6">29</text>
<text x="171.3" y="55.1">30</text>
<text x="57.4" y="65.3">IN-</text>
<text x="63.7" y="62.1">MODULE</text>
<text x="79.5" y="65.3">OUT-</text>
<text x="132" y="62.1">10</text>
<text x="134" y="65.7">9</text>
<text x="138.5" y="63.5">D26</text>
<text x="138.5" y="60">D25</text>
<text x="162.7" y="63.5">TX2</text>
<text x="164.4" y="60">D5</text>
<text x="171.3" y="65.7">27</text>
<text x="171.3" y="62.1">28</text>
<text x="134" y="69.2">8</text>
<text x="138.5" y="70.6">D14</text>
<text x="138.5" y="67.1">D27</text>
<text x="162.4" y="67.1">RX2</text>
<text x="164.4" y="70.6">D4</text>
<text x="171.3" y="69.2">26</text>
<text x="134" y="76.2">6</text>
<text x="134" y="72.7">7</text>
<text x="138.5" y="77.6">D13</text>
<text x="138.5" y="74.1">D12</text>
<text x="162.4" y="77.6">D15</text>
<text x="164.4" y="74.1">D2</text>
<text x="171.3" y="76.2">24</text>
<text x="171.3" y="72.7">25</text>
<text x="57.4" y="81.2">IN+</text>
<text x="78.3" y="81.2">OUT+</text>
<text x="101.5" y="79.2">+3V3</text>
<text x="134" y="83.3">4</text>
<text x="134" y="79.8">5</text>
<text x="138.5" y="81.2">SD2</text>
<text x="164.4" y="81.2">D0</text>
<text x="171.3" y="83.3">22</text>
<text x="171.3" y="79.8">23</text>
<text x="65.5" y="84.7">LM2596</text>
<text x="65.5" y="87.8">MODULE</text>
<text x="134" y="86.8">3</text>
<text x="138.5" y="88.2">CMD</text>
<text x="138.5" y="84.7">SD3</text>
<text x="162.2" y="88.2">SD0</text>
<text x="162.2" y="84.7">SD1</text>
<text x="171.3" y="86.8">21</text>
<text x="57.4" y="91.8">IN-</text>
<text x="79.5" y="91.8">OUT-</text>
<text x="134" y="93.9">1</text>
<text x="134" y="90.3">2</text>
<text x="138.5" y="95.3">VIN</text>
<text x="138.5" y="91.8">GND</text>
<text x="162.6" y="95.3">3V3</text>
<text x="162.7" y="91.8">CLK</text>
<text x="171.3" y="93.9">19</text>
<text x="171.3" y="90.3">20</text>
<text x="303.3" y="99.2">1</text>
<text x="307.8" y="100.6">CLK</text>
<text x="204.4" y="104.5">2</text>
<text x="204.4" y="108">3</text>
<text x="207.9" y="106.2">SDA</text>
<text x="303.3" y="106.2">3</text>
<text x="303.3" y="102.7">2</text>
<text x="307.8" y="107.6">SW</text>
<text x="307.8" y="104.1">DT</text>
<text x="207.9" y="109.7">NC</text>
<text x="303.3" y="109.7">4</text>
<text x="303.3" y="113.3">5</text>
<text x="307.8" y="111.2">+</text>
<text x="307.8" y="114.7">GND</text>
<text x="83.1" y="138">2</text>
<text x="197.6" y="134.6">1</text>
<text x="202.1" y="136">GND</text>
<text x="246.9" y="135.9">NC1</text>
<text x="256" y="134.4">7</text>
<text x="256" y="138">8</text>
<text x="270.8" y="137.4">+12V</text>
<text x="377.3" y="134.8" transform="rotate(-90 377.3 134.8)">1</text>
<text x="65.2" y="139.7">3</text>
<text x="69.7" y="141.1">3</text>
<text x="78.3" y="142.9">H</text>
<text x="78.5" y="139.4">V</text>
<text x="83.1" y="141.5">1</text>
<text x="197.6" y="141.7">2</text>
<text x="202.1" y="143.1">EN1</text>
<text x="244.1" y="139.4">COM1</text>
<text x="246.6" y="142.9">NO1</text>
<text x="256" y="141.5">9</text>
<text x="323.4" y="138.3" transform="rotate(-90 323.4 138.3)">1</text>
<text x="327.6" y="138.5" transform="rotate(-90 327.6 138.5)">+</text>
<text x="378.7" y="139.9" transform="rotate(-90 378.7 139.9)">+</text>
<text x="29.8" y="147.4" transform="rotate(-90 29.8 147.4)">8</text>
<text x="36.9" y="147.4" transform="rotate(-90 36.9 147.4)">7</text>
<text x="51" y="147.4" transform="rotate(-90 51 147.4)">6</text>
<text x="54.5" y="147.4" transform="rotate(-90 54.5 147.4)">5</text>
<text x="112.7" y="147.1" transform="rotate(-90 112.7 147.1)">4</text>
<text x="116.3" y="147.1" transform="rotate(-90 116.3 147.1)">3</text>
<text x="119.8" y="147.1" transform="rotate(-90 119.8 147.1)">2</text>
<text x="123.3" y="147.1" transform="rotate(-90 123.3 147.1)">1</text>
<text x="197.6" y="148.7">3</text>
<text x="246.9" y="150">NC2</text>
<text x="256" y="148.6">10</text>
<text x="114.2" y="155.8" transform="rotate(-90 114.2 155.8)">SCL</text>
<text x="197.6" y="155.8">4</text>
<text x="202.1" y="150.1">EN1</text>
<text x="244.1" y="153.5">COM2</text>
<text x="256" y="152.1">11</text>
<text x="256" y="155.6">12</text>
<text x="270.8" y="151.6">+12V</text>
<text x="31.3" y="160.5" transform="rotate(-90 31.3 160.5)">SCL</text>
<text x="38.3" y="160.5" transform="rotate(-90 38.3 160.5)">SDA</text>
<text x="52.4" y="160.5" transform="rotate(-90 52.4 160.5)">ADDR</text>
<text x="56" y="160.5" transform="rotate(-90 56 160.5)">ALRT</text>
<text x="117.7" y="156.4" transform="rotate(-90 117.7 156.4)">SDA</text>
<text x="121.2" y="156.9" transform="rotate(-90 121.2 156.9)">GND</text>
<text x="124.7" y="156.2" transform="rotate(-90 124.7 156.2)">VCC</text>
<text x="126.1" y="160.5">P0</text>
<text x="132.5" y="159.1">5</text>
<text x="202.1" y="157.2">EN3</text>
<text x="246.6" y="157">NO2</text>
<text x="256" y="160.9">13</text>
<text x="323.4" y="158.7" transform="rotate(-90 323.4 158.7)">2</text>
<text x="327.6" y="158.4" transform="rotate(-90 327.6 158.4)">-</text>
<text x="377.3" y="161.5" transform="rotate(-90 377.3 161.5)">2</text>
<text x="378.7" y="157" transform="rotate(-90 378.7 157)">-</text>
<text x="17.9" y="164.4">10</text>
<text x="26" y="165.8">VDD</text>
<text x="52.1" y="165.8">GND</text>
<text x="65.2" y="164.4">9</text>
<text x="126.1" y="164.1">P1</text>
<text x="126.1" y="167.6">P2</text>
<text x="132.5" y="162.7">6</text>
<text x="132.5" y="166.2">7</text>
<text x="197.6" y="162.8">5</text>
<text x="202.1" y="164.2">EN4</text>
<text x="244.1" y="165.8">COM3</text>
<text x="246.9" y="162.3">NC3</text>
<text x="256" y="164.4">14</text>
<text x="256" y="168">15</text>
<text x="288.4" y="163.9">L</text>
<text x="126.1" y="171.1">P3</text>
<text x="132.5" y="169.7">8</text>
<text x="132.5" y="173.2">9</text>
<text x="197.6" y="169.9">6</text>
<text x="202.1" y="171.3">VDD</text>
<text x="246.6" y="169.4">NO3</text>
<text x="256" y="173.2">16</text>
<text x="31.3" y="176.7" transform="rotate(-90 31.3 176.7)">A0</text>
<text x="38.3" y="176.7" transform="rotate(-90 38.3 176.7)">A1</text>
<text x="45.4" y="176.7" transform="rotate(-90 45.4 176.7)">A2</text>
<text x="52.4" y="176.7" transform="rotate(-90 52.4 176.7)">A3</text>
<text x="126.1" y="174.7">P4</text>
<text x="126.1" y="178.2">P5</text>
<text x="132.5" y="176.8">10</text>
<text x="244.1" y="178.2">COM4</text>
<text x="246.9" y="174.7">NC4</text>
<text x="256" y="176.8">17</text>
<text x="276.1" y="176.2">L</text>
<text x="377.3" y="177" transform="rotate(-90 377.3 177)">1</text>
<text x="29.8" y="184.2" transform="rotate(-90 29.8 184.2)">4</text>
<text x="36.9" y="184.2" transform="rotate(-90 36.9 184.2)">3</text>
<text x="44" y="184.2" transform="rotate(-90 44 184.2)">2</text>
<text x="51" y="184.2" transform="rotate(-90 51 184.2)">1</text>
<text x="126.1" y="181.7">P6</text>
<text x="126.1" y="185.2">P7</text>
<text x="132.5" y="180.3">11</text>
<text x="132.5" y="183.8">12</text>
<text x="246.6" y="181.7">NO4</text>
<text x="256" y="180.3">18</text>
<text x="323.4" y="180.7" transform="rotate(-90 323.4 180.7)">1</text>
<text x="327.6" y="180.8" transform="rotate(-90 327.6 180.8)">+</text>
<text x="378.7" y="182" transform="rotate(-90 378.7 182)">+</text>
<text x="124.4" y="188.8">INT</text>
<text x="132.5" y="187.4">13</text>
<text x="269" y="199.2">N</text>
<text x="323.4" y="201" transform="rotate(-90 323.4 201)">2</text>
<text x="327.6" y="200.8" transform="rotate(-90 327.6 200.8)">-</text>
<text x="377.3" y="203.7" transform="rotate(-90 377.3 203.7)">2</text>
<text x="378.7" y="199.2" transform="rotate(-90 378.7 199.2)">-</text>
<text x="105.7" y="210.6" transform="rotate(-90 105.7 210.6)">2</text>
<text x="268" y="214.2" transform="rotate(-90 268 214.2)">2</text>
<text x="275" y="214.2" transform="rotate(-90 275 214.2)">1</text>
<text x="269.4" y="219" transform="rotate(-90 269.4 219)">N</text>
<text x="276.4" y="218.4" transform="rotate(-90 276.4 218.4)">L</text>
<text x="17.5" y="226.5" transform="rotate(-90 17.5 226.5)">3</text>
<text x="24.6" y="226.5" transform="rotate(-90 24.6 226.5)">2</text>
<text x="31.6" y="226.5" transform="rotate(-90 31.6 226.5)">1</text>
<text x="33" y="231.2" transform="rotate(-90 33 231.2)">A</text>
<text x="105.7" y="230.3" transform="rotate(-90 105.7 230.3)">1</text>
<text x="18.9" y="236.3" transform="rotate(-90 18.9 236.3)">GND</text>
<text x="48.9" y="239.1" transform="rotate(-90 48.9 239.1)">VCC</text>
<text x="63" y="237" transform="rotate(-90 63 237)">D0</text>
<text x="352.7" y="235">1</text>
<text x="357.2" y="236.4">L</text>
<text x="26" y="242.5" transform="rotate(-90 26 242.5)">3v3 - 5v</text>
<text x="352.7" y="242">2</text>
<text x="357.2" y="243.5">N</text>
<text x="306.1" y="246.8">N</text>
<text x="190.5" y="256.2">2</text>
<text x="190.5" y="252.6">1</text>
<text x="194.9" y="257.6">GND</text>
<text x="194.9" y="254">Vcc</text>
<text x="226.6" y="257.6">Com1</text>
<text x="228.2" y="254">LVL1</text>
<text x="238.3" y="256.2">8</text>
<text x="238.3" y="252.6">7</text>
<text x="190.5" y="263.2">4</text>
<text x="190.5" y="259.7">3</text>
<text x="194.9" y="261.1">O1</text>
<text x="228.2" y="261.1">LVL2</text>
<text x="238.3" y="263.2">10</text>
<text x="238.3" y="259.7">9</text>
<text x="190.5" y="266.7">5</text>
<text x="194.9" y="268.1">O3</text>
<text x="194.9" y="264.6">O2</text>
<text x="226.6" y="264.6">Com2</text>
<text x="228.2" y="268.1">LVL3</text>
<text x="238.3" y="266.7">11</text>
<text x="190.5" y="270.3">6</text>
<text x="194.9" y="271.7">O4</text>
<text x="226.6" y="271.7">Com3</text>
<text x="228.2" y="275.2">LVL4</text>
<text x="238.3" y="273.8">16</text>
<text x="238.3" y="270.3">15</text>
<text x="226.6" y="278.7">Com4</text>
<text x="238.3" y="277.3">17</text>
</g>
<g font-size="3.2" fill="#000080">
<text x="33.6" y="16">F1</text>
<text x="213" y="15.9">SD1</text>
<text x="278.1" y="17.7">CLK1</text>
<text x="28.4" y="23">AC FUSE</text>
<text x="128.3" y="21.3">KEY1</text>
<text x="212.7" y="19">MICROSD-MODULE</text>
<text x="277.7" y="20.8">ZS_042/DS3231</text>
<text x="125.5" y="24.8">RST BTN</text>
<text x="151.4" y="29.6">ESP32-WROOM-32</text>
<text x="151.6" y="26.4">U1</text>
<text x="70.5" y="45.9">PW1</text>
<text x="342.6" y="47.6">LCD1</text>
<text x="70.2" y="49.1">LM2596</text>
<text x="274.3" y="51.3">U2</text>
<text x="342.3" y="50.8">LCD_DISPLAY_20X4 I2C</text>
<text x="265.6" y="54.8">Level Shifter 4</text>
<text x="263.8" y="88.3">Level Shifter 4</text>
<text x="272.6" y="84.8">U3</text>
<text x="208" y="93.5">S1</text>
<text x="301.6" y="95.4">Rotatory_Encoder</text>
<text x="310.1" y="91.9">U4</text>
<text x="68.3" y="100.7">LM2596</text>
<text x="70.7" y="97.1">PW2</text>
<text x="207.7" y="96.6">AM2302</text>
<text x="184.4" y="105.6">10k</text>
<text x="184.4" y="102.4">R1</text>
<text x="200.9" y="127.1">U8</text>
<text x="211.3" y="127.1">4-CHANNEL RELAY MODULE</text>
<text x="69.5" y="146.5">SW1</text>
<text x="331.4" y="148.2">FAN1</text>
<text x="69.4" y="150">2IN1_selector</text>
<text x="330.8" y="151.3">12v Fan</text>
<text x="366.8" y="153.6">PP1</text>
<text x="343" y="157.1">12V Peristaltic Pump</text>
<text x="56.8" y="183.6">ADS1115</text>
<text x="63" y="180">U5</text>
<text x="213.8" y="191.9">No-contact Water Level Sensor</text>
<text x="213.8" y="188.8">S6</text>
<text x="331.4" y="190.5">FAN2</text>
<text x="120.6" y="197.7">U6</text>
<text x="330.8" y="193.7">12v Fan</text>
<text x="366.8" y="195.9">PP2</text>
<text x="120.2" y="201.8">PCF8574T</text>
<text x="343" y="199.4">12V Peristaltic Pump</text>
<text x="154.5" y="213.5">Level Shifter 4</text>
<text x="160.5" y="210">U7</text>
<text x="366.7" y="213.5">WP1</text>
<text x="76.8" y="222">1k7</text>
<text x="76.8" y="218.8">R2</text>
<text x="92.1" y="220.6">NTC</text>
<text x="93.4" y="217.1">S4</text>
<text x="116.7" y="220.6">LDR</text>
<text x="118" y="217.1">S5</text>
<text x="213.8" y="220.2">No-contact Water Level Sensor</text>
<text x="213.8" y="217">S7</text>
<text x="279.5" y="219.9" transform="rotate(90 279.5 219.9)">LS1</text>
<text x="366.7" y="216.6">Water Pump</text>
<text x="329.8" y="236.5">B1</text>
<text x="76.8" y="245.3">R3</text>
<text x="92.6" y="245.3">R4</text>
<text x="263.9" y="241.8">Grow Light</text>
<text x="329.9" y="240">UVC Bulb</text>
<text x="76.8" y="248.5">3k3</text>
<text x="92.6" y="248.5">10k</text>
<text x="108.5" y="250.2">3k3</text>
<text x="108.5" y="247.1">R5</text>
<text x="14.9" y="262.9">TDS Meter V1.0</text>
<text x="15" y="259.4">S2</text>
<text x="47.2" y="280.6">PH-4502C</text>
<text x="52.8" y="277">S3</text>
</g>
<g font-size="3.2">
<text x="125.6" y="16.3">1</text>
<text x="137.8" y="16.3">2</text>
<text x="303" y="62.1">1</text>
<text x="303" y="65.7">2</text>
<text x="308.2" y="63.5">GND</text>
<text x="303" y="69.2">3</text>
<text x="308.2" y="67.1">VCC</text>
<text x="308.2" y="70.6">SDA</text>
<text x="303" y="72.7">4</text>
<text x="308.2" y="74.1">SCL</text>
<text x="204.4" y="111.5">4</text>
<text x="207.9" y="113.3">GND</text>
<text x="52.4" y="239" transform="rotate(-90 52.4 239)">Gnd</text>
<text x="56" y="239" transform="rotate(-90 56 239)">Gnd</text>
</g>
<g font-size="3.2" fill="#f00">
<text x="204.4" y="100.9">1</text>
<text x="207.9" y="102.7">VDD</text>
</g>
<text font-size="3.2" fill="#0f0" x="59.5" y="236.4" transform="rotate(-90 59.5 236.4)">P0</text>
<text font-size="3.2" fill="#600" x="66.5" y="236.5" transform="rotate(-90 66.5 236.5)">T0</text>
<g font-size="2.5" fill="#00f">
<text x="59.2" y="24">240V AC to 12VDC 5A</text>
<text x="64.5" y="26.5">Power Supply</text>
</g>
<text font-size="1.8" fill="#800" x="278.9" y="31.5">DS3231</text>
<g font-size="1.8" fill="#00f">
<text x="269" y="60">B1</text>
<text x="269" y="63.5">B2</text>
<text x="279.4" y="60">A1</text>
<text x="279.4" y="63.5">A2</text>
<text x="269" y="67.1">LV</text>
<text x="269" y="70.6">GND</text>
<text x="277.7" y="70.6">GND</text>
<text x="279.2" y="67.1">HV</text>
<text x="269" y="74.1">B3</text>
<text x="269" y="77.6">B4</text>
<text x="279.4" y="74.1">A3</text>
<text x="279.4" y="77.6">A4</text>
<text x="267.3" y="93.5">B1</text>
<text x="277.6" y="93.5">A1</text>
<text x="267.3" y="100.6">LV</text>
<text x="267.3" y="97">B2</text>
<text x="277.4" y="100.6">HV</text>
<text x="277.6" y="97">A2</text>
<text x="267.3" y="107.6">B3</text>
<text x="267.3" y="104.1">GND</text>
<text x="275.9" y="104.1">GND</text>
<text x="277.6" y="107.6">A3</text>
<text x="267.3" y="111.2">B4</text>
<text x="277.6" y="111.2">A4</text>
<text x="114.9" y="182.4">+</text>
<text x="118.4" y="182.4">-</text>
<text x="156.1" y="218.8">B1</text>
<text x="166.5" y="218.8">A1</text>
<text x="156.1" y="225.8">LV</text>
<text x="156.1" y="222.3">B2</text>
<text x="166.3" y="225.8">HV</text>
<text x="166.5" y="222.3">A2</text>
<text x="156.1" y="232.9">B3</text>
<text x="156.1" y="229.3">GND</text>
<text x="164.8" y="229.3">GND</text>
<text x="166.5" y="232.9">A3</text>
<text x="156.1" y="236.4">B4</text>
<text x="166.5" y="236.4">A4</text>
</g>
</svg>
